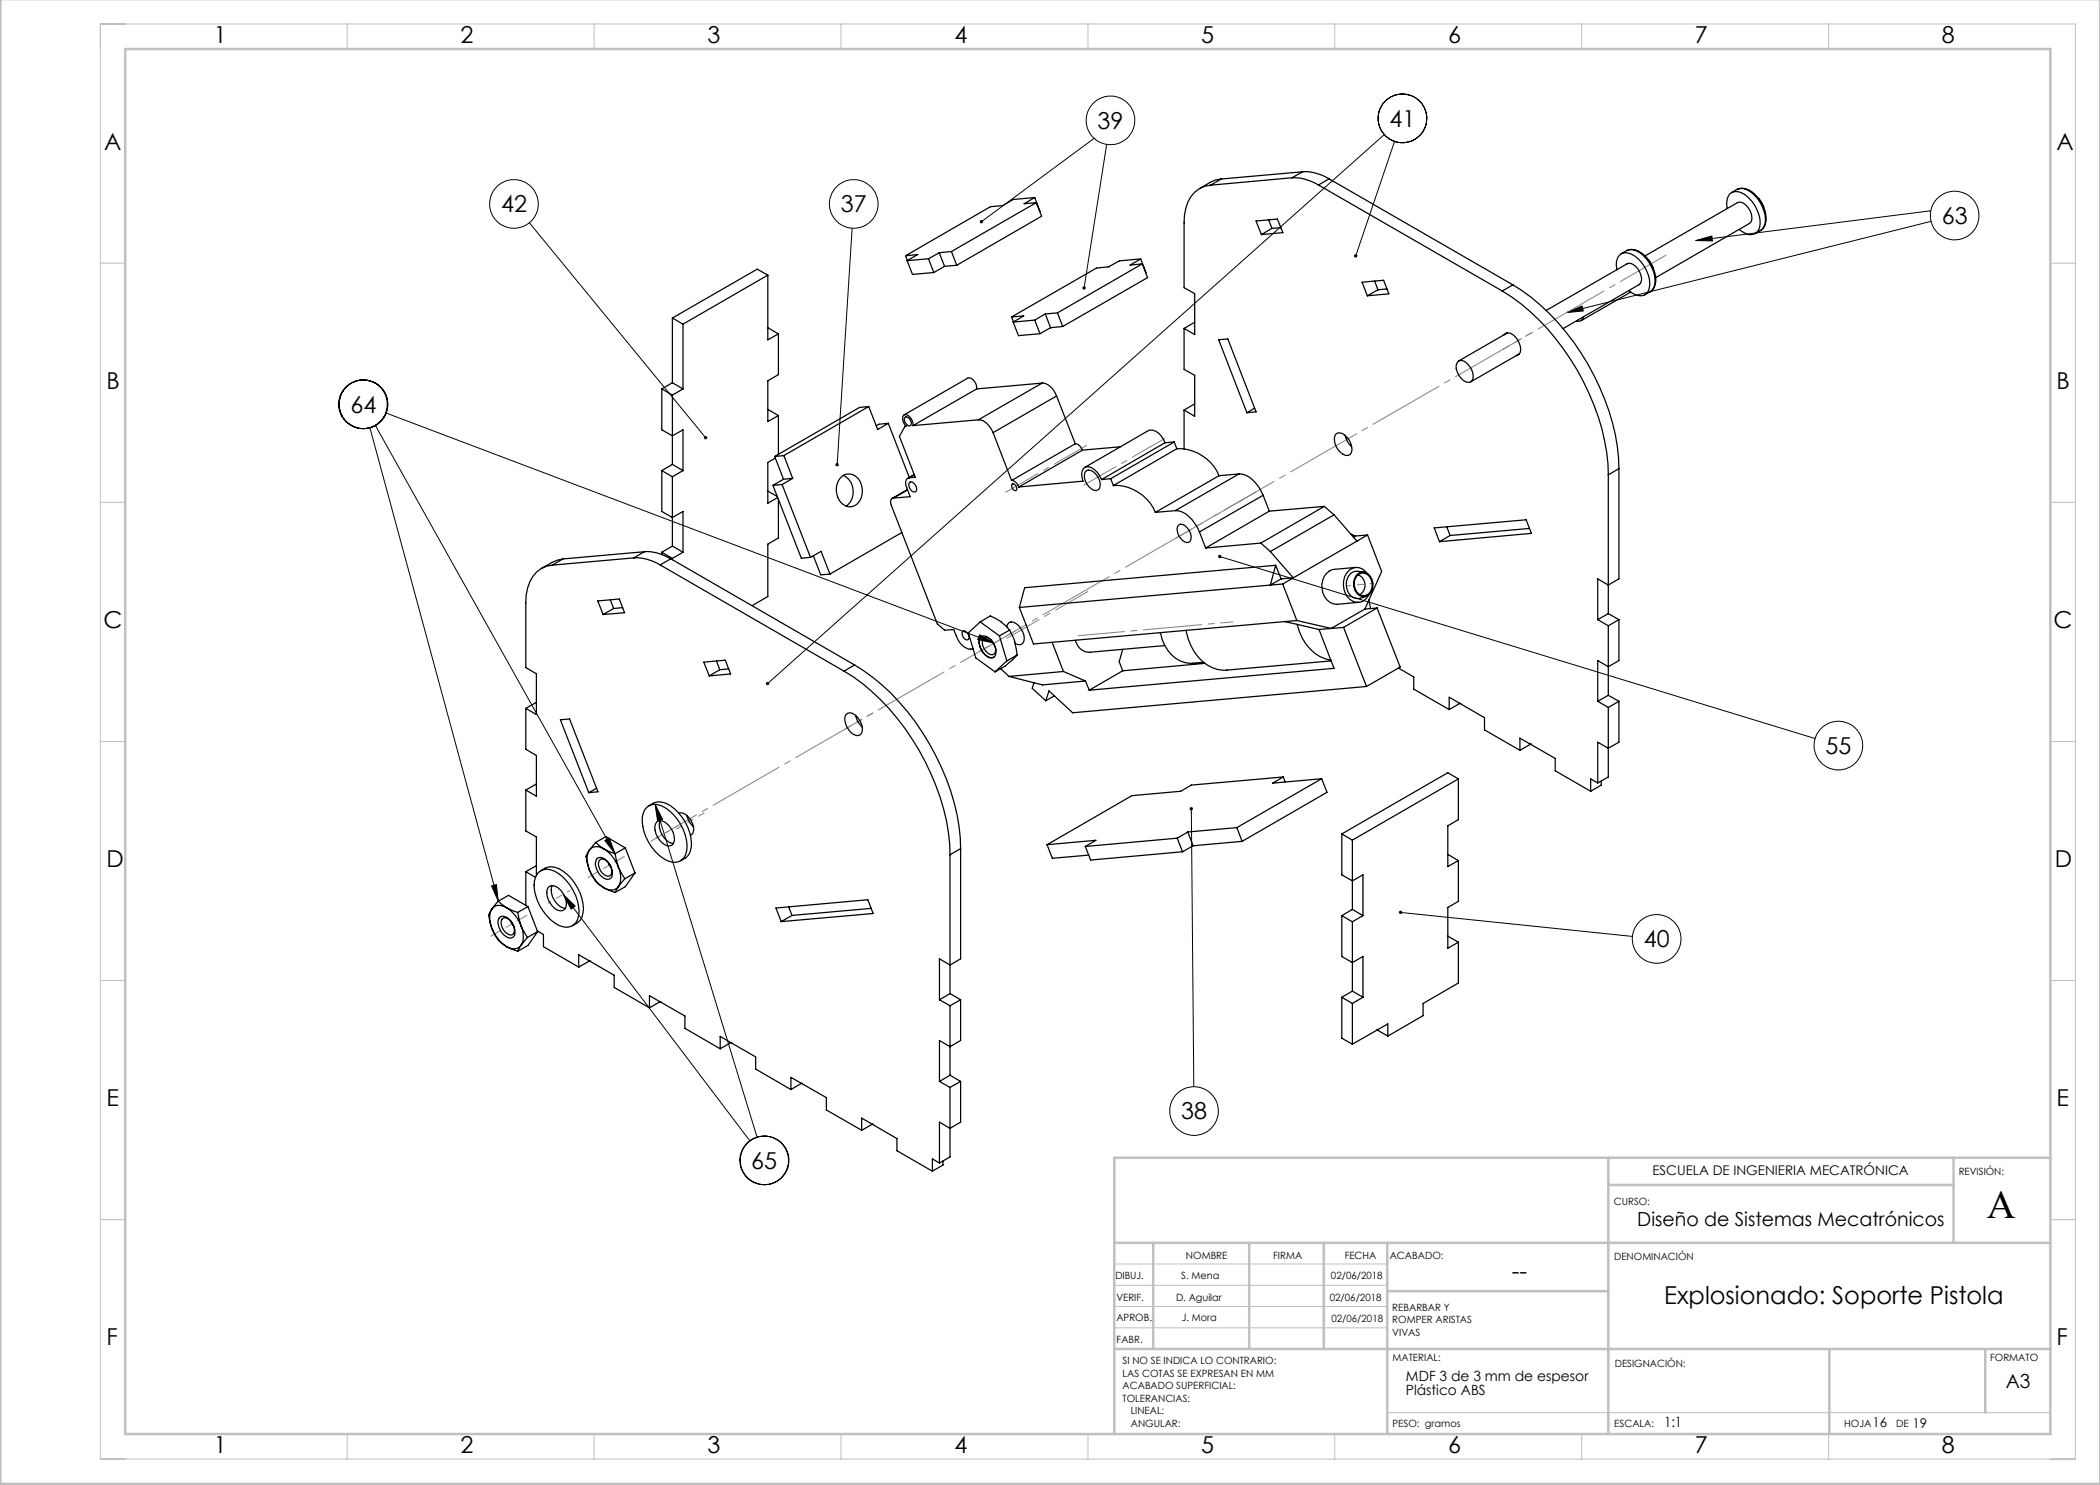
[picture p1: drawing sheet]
<svg xmlns="http://www.w3.org/2000/svg" width="420mm" height="297mm" viewBox="0 0 420 297" stroke-linecap="round" stroke-linejoin="round" font-family="sans-serif">
<!-- layer: Capa 1 -->
<g fill="none" stroke="#000" stroke-width=".2">
<path d="M218.8 27.7l-22.5 16.6M218.8 27.7h.1M221.3 28.9l-4.5 28.7M276.9 26.9l-123.4 109.8M278.9 28.3l-7.8 22.9M105.9 44.6l35.2 42.9M170.4 45.6l-3 47.4M339.2 48.1l3.2-.9 .1 1zM385.9 42.2l-46.7 5.9M385.9 42.2h.1M386.2 44.3l-72.9 18.2M313.3 62.5l3.1-1.3 .3 1z"/>
<path d="M74 85.5l25.7 94.7M75.1 85.1l47.9 85.6M77.2 82.6l121.6 46M243.9 111.3l119.1 36.4M195.9 127l2.9 1.6-3.3-.7zM98.3 177.2l1-.3 .4 3.3zM112.6 178.9l37.4 49.3M112.6 178.9l2.4 2.3-.8 .6zM121 168.1l.8-.5 1.2 3.1zM131 160.9l20.4 66.5M131 160.9l1.5 3-1 .3zM238.3 161.7l.5 55.6"/>
<path d="M280.1 182.5l46.4 4.8"/>
<circle cx="222.1" cy="24.1" r="4.9"/>
<circle cx="280.5" cy="23.7" r="4.9"/>
<circle cx="102.8" cy="40.8" r="4.9"/>
<circle cx="170.7" cy="40.8" r="4.9"/>
<circle cx="390.9" cy="43.1" r="4.9"/>
<circle cx="72.6" cy="80.9" r="4.9"/>
<circle cx="72.7" cy="80.9" r="4.9"/>
<circle cx="367.7" cy="149.1" r="4.9"/>
<circle cx="331.3" cy="187.8" r="4.9"/>
<circle cx="152.8" cy="232.1" r="4.9"/>
<circle cx="152.9" cy="232.1" r="4.9"/>
<circle cx="238.8" cy="222.2" r="4.9"/>
</g>
<path d="M300.7 69.8l5.5-3.2M169 145.8l5.6-3.2M135.3 165.8l5.5-3.2" fill="none" stroke="#808080" stroke-width=".2" stroke-dasharray="15.2 1.3 1.3 1.3" stroke-dashoffset="13.9"/>
<path d="M274.7 116.7l-5.2 .4" fill="none" stroke="#808080" stroke-width=".2" stroke-dasharray="15.2 1.3 1.3 1.3" stroke-dashoffset="14.5"/>
<path d="M215.7 127.1l22.2-1.9" fill="none" stroke="#808080" stroke-width=".2" stroke-dasharray="15.2 1.3 1.3 1.3" stroke-dashoffset="6"/>
<path d="M237.9 125.2l8.7-.8" fill="none" stroke="#808080" stroke-width=".2" stroke-dasharray="15.2 1.3 1.3 1.3" stroke-dashoffset="12.8"/>
<path d="M201.1 98.4l16.2-9.3M216.7 97l16.2-9.3M235.1 107.7l16.2-9.4M201.4 127.7l16.2-9.4" fill="none" stroke="#808080" stroke-width=".2" stroke-dasharray="15.2 1.3 1.3 1.3" stroke-dashoffset="7.8"/>
<path d="M130.2 168.2l203-117.2" fill="none" stroke="#808080" stroke-width=".2" stroke-dasharray="15.2 1.3 1.3 1.3" stroke-dashoffset="4.7"/>
<path d="M195.8 130.4l7.2-4.2M124.9 171.3l-7.3 4.2M105.4 183.1l-7.2 4.1" fill="none" stroke="#808080" stroke-width=".2" stroke-dasharray="15.2 1.3 1.3 1.3" stroke-dashoffset="13"/>
<path d="M131.2 167.6l4.4-2.5M109.6 180.6l4.3-2.5" fill="none" stroke="#808080" stroke-width=".2" stroke-dasharray="15.2 1.3 1.3 1.3" stroke-dashoffset="14.6"/>
<g fill="none" stroke="#c0c0c0" stroke-width=".2">
<path d="M20.1 4.8h395v287h-395zM69.4 4.8v5M118.8 4.8v5M168.2 4.8v5M217.6 4.8v5M266.9 4.8v5M316.3 4.8v5M365.7 4.8v5M20.1 52.6h4.9M410.1 52.6h5M20.1 100.5h4.9M410.1 100.5h5"/>
<path d="M20.1 148.3h4.9M410.1 148.3h5M20.1 196.1h4.9M410.1 196.1h5M20.1 243.9h4.9M222.8 257.1h54.7M222.8 252.8h54.7M410.1 243.9h5M222.8 261.3h54.7M222.8 265.6h54.7M69.4 286.8v5M118.8 286.8v5"/>
<path d="M168.2 286.8v5M217.6 286.8v5M266.9 286.8v5M277.5 282.5h132.6M316.3 286.8v5M365.7 286.8v5"/>
</g>
<g fill="none" stroke="#c0c0c0" stroke-width=".5">
<path d="M.1 -.1v296.9h419.9M25 9.8h385.1v277h-385.1zM321.6 237h69.1M321.7 231.6v55.2M390.7 231.6v17M410.1 231.6h-187.3v55.2M222.8 248.6h187.3M230.6 248.6v21.2M249.8 248.6v21.2M264.8 248.6v21.2M277.5 248.6v38.2M277.6 258.2h44.1"/>
<path d="M222.8 269.8h187.3M365.9 269.8v17M397.1 269.8v12.7"/>
</g>
<path d="M167.2 92.7l-.1 .1a.34 .34 0 0 0 .3 .5v-.3v.3a.34 .34 0 0 0 .3-.5 .34 .34 0 0 0-.5-.1zM238 161.5a.33 .33 0 0 0 0 .5 .33 .33 0 0 0 .5-.1 .33 .33 0 0 0-.2-.5v.3v-.3zM216.5 57.4a.33 .33 0 0 0 .2 .5l.1-.3-.1 .3a.34 .34 0 0 0 .4-.4 .34 .34 0 0 0-.6-.1zM196 44.1v.5l.3-.3-.3 .3a.35 .35 0 0 0 .5 0 .35 .35 0 0 0 0-.5 .35 .35 0 0 0-.5 0zM279.9 182.2l-.1 .3h.3h-.3a.34 .34 0 0 0 .4 .3 .34 .34 0 0 0 .2-.5 .34 .34 0 0 0-.5-.1zM140.9 87.2v.1a.34 .34 0 0 0 0 .5 .34 .34 0 0 0 .4 0l-.2-.3 .2 .3a.34 .34 0 0 0 .1-.5 .34 .34 0 0 0-.5-.1zM270.9 50.9a.33 .33 0 0 0 .1 .6l.1-.3-.1 .3a.34 .34 0 0 0 .5-.4 .34 .34 0 0 0-.6-.2zM153.2 136.6l.1 .3 .2-.2-.2 .2a.34 .34 0 0 0 .5 0 .34 .34 0 0 0-.1-.5 .34 .34 0 0 0-.5 .2zM313.3 62.5l3.1-1.3 .3 1zM339.2 48.1l3.2-.9 .1 1zM195.9 127l2.9 1.6-3.3-.7zM121 168.1l.8-.5 1.2 3.1zM112.6 178.9l2.4 2.3-.8 .6zM98.3 177.2l1-.3 .4 3.3zM243.7 111.1l-.1 .1 .3 .1-.3-.1a.34 .34 0 0 0 .3 .5 .34 .34 0 0 0 .4-.5 .34 .34 0 0 0-.6-.1zM131 160.9l1.5 3-1 .3z" fill="#000"/>
<g fill="none" stroke="#000" stroke-width=".25">
<path d="M206.9 39.5l-2.1 1.2 2.5-.2M206.9 39.5l-4.3 .4-2.1 1.2-2.4 .2-17 9.8M206.9 39.5l1 2.8M242.1 37a5.6 5.6 0 0 0-4.9 4.6l-.3 1.4-.1 1.6v12.9l2.1 1.2v8.2l-2.1-1.2M244.2 35.8l-1.1 .2-3.2 1.7M244.2 35.8l-2.1 1.2M258.4 35.6a9.6 9.6 0 0 1 5.3 1.4M258.4 35.6l-16.3 1.4M260.5 34.4a9.2 9.2 0 0 1 5.3 1.4M260.5 34.4l-2.1 1.2M260.5 34.4l-16.3 1.4M263.7 37l36.8 21.2"/>
<path d="M265.8 35.8l-2.1 1.2M265.8 35.8l36.8 21.2M347.5 37.8a2.51 2.51 0 0 1 2.6 .5 7.1 7.1 0 0 1 2.9 6.4 2.53 2.53 0 0 1-2 2M347.5 37.8l-1.2 .7M349.1 37.7a2.21 2.21 0 0 0-1.6 .1M349.2 37.8a6.4 6.4 0 0 1 3.9 6.9M351.8 39.7l.9 1.7M153.6 55l-17 9.8M153.6 55v13l2.1-1.2M153.6 55l-2.2-1.2-16.9 9.8M181.1 51.1l2.5-.2-2.2 1.2M181.1 51.1l.4 1"/>
<path d="M181.4 52.1l1.1 2.8 4.3-.4M185.7 51.7l-4.3 .4M185.7 51.7l1.1 2.8M187.9 50.5l-2.2 1.2M187.9 50.5l1 2.8M188.9 53.3l-2.1 1.2M190.3 50.3l-2.4 .2M190.3 50.3l1 2.8M191.3 53.1l-2.4 .2M207.3 40.5l-17 9.8M207.3 40.5l1 2.7-17 9.9M228.1 51.8l-4.2 .4-2.2 1.2-2.4 .2-17 9.8"/>
<path d="M228.1 51.8l-2.1 1.2 2.5-.2M228.1 51.8l1.1 2.7M228.5 52.8l-17 9.8M228.5 52.8l1 2.7-17 9.8M251.2 44.2l4.3-.4 1.1 2.7-4.3 .4zM253.7 44l.7 1.7M254.4 45.7l-2.1 1.2M256.2 45.5l-1.8 .2M272.4 56.4l4.3-.3 1.1 2.7-4.3 .4zM274.9 56.2l.7 1.8M275.6 58l-2.1 1.2M277.4 57.8l-1.8 .2"/>
<path d="M300.5 58.2a45.1 45.1 0 0 1 17.3 20.5 40.3 40.3 0 0 1 3.9 16.3M302.6 57a45.1 45.1 0 0 1 17.3 20.5 40.7 40.7 0 0 1 3.9 16.2M302.6 57l-2.1 1.2M323.4 53.9a2.94 2.94 0 0 1 .9-3.2 3.7 3.7 0 0 1 4 1.7 6.2 6.2 0 0 1 1.4 5.8 1.8 1.8 0 0 1-2.7 .7l-1.2-.8M324.2 50.8a2.71 2.71 0 0 1 3.8-.3 7.2 7.2 0 0 1 2.9 6.4 2.53 2.53 0 0 1-1.9 2M326.1 58.4l-9.9 5.7M327.1 50a2.21 2.21 0 0 0-1.7 .1M327.2 50a6.6 6.6 0 0 1 3.8 6.9M329 51.2l18.5-10.7a1.75 1.75 0 0 1 2.1 1.1 2.31 2.31 0 0 1 .3 3.1l-18.7 10.8M329.7 52l1 1.6M331 57a1.91 1.91 0 0 1-1.1 1.4M345.4 41.7a2.95 2.95 0 0 1 1-3.3 3.6 3.6 0 0 1 3.9 1.8 6.3 6.3 0 0 1 1.5 5.7 1.83 1.83 0 0 1-2.7 .8l-1.3-.8"/>
<path d="M353.1 44.8a2.2 2.2 0 0 1-1.1 1.3M132.4 77.8v8.2l2.1 1.2 2.1-1.2v8.1M132.4 77.8l2.1 1.2M134.5 63.6v12.9M134.5 79v13.9M134.5 63.6l2.1 1.2M134.5 76.5l2.1 1.3M134.5 76.5l-2.1 1.3M136.6 64.8v13M136.6 77.8l-2.1 1.2M153.6 65.5l2.1 1.3M155.7 66.8v8.1l-2.1 1.3v8.1l2.1-1.2"/>
<path d="M195.3 77.8a2.08 2.08 0 0 0-1.5-2.2l-13 7.4M195.3 77.8l-12.7 7.3M202.3 63.4l2.5-.2-2.2 1.2M202.3 63.4l.4 1M202.6 64.4l1.1 2.7 4.3-.4M206.9 64l-4.3 .4M206.9 64l1.1 2.7M208.4 76.6a3.5 3.5 0 0 1 2.9 2.6M208.4 76.6l-12.7 7.4M208.4 76.6l-13.1 1.2M209.1 62.8l-2.2 1.2M209.1 62.8l1 2.7"/>
<path d="M210.1 65.5l-2.1 1.2M211.3 79.2l-12.7 7.3M211.3 79.2l3.8 9.6M211.5 62.6l-2.4 .2M211.5 62.6l1 2.7M212.5 65.3l-2.4 .2M236.8 65.7v8.2l2.1 1.2v8.2l-2.1-1.3M238.9 64.4l-2.1 1.3M243.7 67.9l1.9-.1 5.6 14.6-1.8 .1zM291.6 72.3a1.38 1.38 0 0 1 1.8 .4 3 3 0 0 1 1 3.4 1.18 1.18 0 0 1-1.7 0 3.4 3.4 0 0 1-1.3-3.4zM300.8 67a1.12 1.12 0 0 1 1.8 0 3.7 3.7 0 0 1 1.4 3.6l-.3 .3-.5 .2M301.5 66.6l-9.8 5.6"/>
<path d="M303.9 70.8l-9.8 5.6M309.2 62.1l16.2-9.3a2.19 2.19 0 0 1 2.5 1.6 1.99 1.99 0 0 1-.1 2.5l-15.2 8.8M316.7 63.4a.98 .98 0 0 1-1.4 .8M132.4 94.1v8.2l2.1 1.2 2.1-1.2v8.2M132.4 94.1l2.1 1.3M134.5 95.4v13.8M134.5 92.9l2.1 1.2M134.5 92.9l-2.1 1.2M136.6 94.1l-2.1 1.3M153.6 81.9l2.1 1.2M153.6 98.2l1.9 1.1M154.6 97.1l5.7 14.6 1.8-.2"/>
<path d="M154.9 91.3l1.8 4.5M155.1 91.6l-1.5 .9v8.1l1.9-1.1M155.7 99.9v7.7l-2.1 1.2v10.5l-3.2 1.8M155.7 83.1v7.8M156.4 96.9l5.7 14.6M156.4 96.9l-1.8 .2M156.7 95.8l-2.1 1.3M156.8 91.1l1.7 4.6M156.8 91.1l-1.9 .2M158.5 95.7l-2.1 1.2M158.5 95.7l-1.8 .1M168 95.6a2.35 2.35 0 0 1 4 .7 3.7 3.7 0 0 1-1.1 4.9 2.7 2.7 0 0 1-3.6-2.6 3.7 3.7 0 0 1 .7-3z"/>
<path d="M168.7 95.1a3.7 3.7 0 0 1 .5 6.1M173.7 81.3l-16.9 9.8M173.7 81.3l1.8 4.6 2.2-1.2M173.7 81.3l-1.8 .2-17 9.8M177.7 84.7l4.2 10.8M177.7 84.7l-1.9 .1-.6 .4M178.6 99.6a.93 .93 0 0 0-.3 1.5l9.2 23.7 1.4 1.2 1.8-.1 .6 1.3a3.5 3.5 0 0 0 2.9 2.6h.4M181 83.5a1.11 1.11 0 0 1 1.2 1.4l-.1 .2a1.09 1.09 0 0 1-1.2-1.1zM181 85.3l-1.1 2 3.2 8.2-1.3 .1M181.2 85.2l-.2 .1M181.5 97.9l-3.1 1.8M181.5 98l-2.9 1.6"/>
<path d="M181.8 95.6a1.29 1.29 0 0 0-.5 1.9l.7 1.8-3.4 .3M181.9 96.5a1.24 1.24 0 0 1 1.4 1.6l-.1 .2a1.21 1.21 0 0 1-1.4-1.6zM182.6 85.1a2.08 2.08 0 0 0-1.6-2.2 .94 .94 0 0 0-.4 1.4l.6 1h-.2M182.8 94.9l-1.3 .8M182.9 95l-1.1 .6M195.7 84a3.6 3.6 0 0 1 2.9 2.5M195.7 84l-13.1 1.1M198.6 86.5l3.7 9.6M202.3 96.1a1.8 1.8 0 0 1 1.5 1.3M202.4 96.8a.78 .78 0 0 1 .8 .4 .78 .78 0 0 1-.1 .9l-.6-.3a.77 .77 0 0 1-.1-1zM215.1 88.8a1.96 1.96 0 0 1 1.4 1.2M215.1 88.8l-12.8 7.3"/>
<path d="M216.5 90l-12.7 7.4M217.3 94.2a1.54 1.54 0 0 1 1.8 .6 2.42 2.42 0 0 1 .5 3.2 1.42 1.42 0 0 1-1.8-.6 2.41 2.41 0 0 1-.5-3.2zM220.3 95.9a3.4 3.4 0 0 0-3.2-2.5 1.75 1.75 0 0 0-.7 2.1l.2 .7-12.8 1.2M222.1 95.7l-1.8 .2M222.1 95.7l.6 1.4M222.7 97.1a8.8 8.8 0 0 1 8.4 5.4M224.1 89.4l-7.6 .6M233 88.5a3.2 3.2 0 0 0-3.1-2.5l-12.9 7.5M233 88.5l-12.7 7.4M234.8 88.4l-12.7 7.3M234.8 88.4l.6 1.3M234.8 88.4l-1.8 .1"/>
<path d="M235.4 89.7a8.9 8.9 0 0 1 8.4 5.4M235.4 89.7l-12.7 7.4M236.8 82v7.8M238.9 80.8l-2.1 1.2M243.8 95.1l-12.7 7.4M247.8 94.8a4.8 4.8 0 0 1 3.9 2.5l.9 1.8M247.8 94.8l-12.7 7.3M247.8 94.8l-4 .3M250.9 81.6l-1.5 .9M252.6 99.1l-12.7 7.3M252.6 99.1l1.3 3.1M267.1 86.9a1.27 1.27 0 0 1 1.8 .1 3.5 3.5 0 0 1 1.4 3.5 1.03 1.03 0 0 1-1.7 .4 3.4 3.4 0 0 1-1.5-4z"/>
<path d="M269 87.1a4.3 4.3 0 0 0 1.3 2.3M321.7 95v27.7M323.8 93.7v22.1l-2.1 1.2-2.2-1.2v8.1M323.8 93.7l-2.1 1.3M110.5 113a5.6 5.6 0 0 0-5 4.6l-.3 1.4v1.6v12.9l2.1 1.3v8.1l-2.1-1.2M112.6 111.8l-1.2 .2-1 .5-2.1 1.2M112.6 111.8l-2.1 1.2M122.1 120l.6 1.7M126.8 111.6a9.2 9.2 0 0 1 5.2 1.4M126.8 111.6l-16.3 1.4M128.9 110.3a9.2 9.2 0 0 1 5.3 1.5M128.9 110.3l-2.1 1.3"/>
<path d="M128.9 110.3l-16.3 1.5M132 113l36.8 21.2M132.4 110.5v.4M132.4 110.5l2.1 1.2M134.2 111.8l-2.2 1.2M134.2 111.8l36.7 21.2M134.5 111.7v.2M134.5 109.2l2.1 1.3M134.5 109.2l-2.1 1.3M136.6 110.5l-2.1 1.2M162.1 111.5l2.1-1.2 1.8 4.5M162.7 111.2l1.4 3.8 1.9-.2"/>
<path d="M180.4 106.5l-14.4 8.3M235.1 102.1a4.8 4.8 0 0 1 3.9 2.6l.9 1.7M235.1 102.1l-4 .4M235.8 105a1.34 1.34 0 0 1 1.7 .6 1.98 1.98 0 0 1 .2 2.9 2.49 2.49 0 0 1-2.3-2.7zM239.9 106.4l1.2 3.2M252.2 108.6l-11.1 1M252.2 108.6l1.9 1.7M253.9 102.2l-12.8 7.4M254.1 110.3l4.6 5.3M254.1 117l-50.2 4.5M255.1 113.1l1.1 2.7M255.1 113.1l-50.2 4.4-1 4"/>
<path d="M255.1 113.1l-1 3.9M256.2 115.8l-2.1 1.2M256.5 116.8l2.9 7.3M256.5 116.8l-2.4 .2M258.7 115.6l-2.5 .2M258.7 115.6l-2.2 1.2M264.9 101.3l-12.7 7.3M264.9 101.3l1.9 1.7M264.9 101.3l-11 .9M266.8 103l-12.7 7.3M266.8 103l4.6 5.2M270.1 106.8l.9 .4"/>
<path d="M271 107.2l-.3 .2M271.1 113.5l-4.3 .4a3.4 3.4 0 0 0-2.2 4.7 2.91 2.91 0 0 0 2.8 2.3l4.3-.4M271.4 115.2a1.65 1.65 0 0 1 1.7-.5 1.65 1.65 0 0 1 1.1 1.3 2.25 2.25 0 0 1-1.3 3.1 2.29 2.29 0 0 1-1.9-3.4zM271.4 108.2l-12.7 7.4M271.5 114.8a1.88 1.88 0 0 1 3 1.2 2.43 2.43 0 0 1-1.5 3.3 2.4 2.4 0 0 1-2.2-3.4zM271.6 115a2.16 2.16 0 0 1 1.4 1.8 2.16 2.16 0 0 1-1.1 2.1M272.8 114.4a2.39 2.39 0 0 0-3.2 1.1 3.1 3.1 0 0 0 1.6 4.2h.9l1.1-.4M273.4 114.6a2.45 2.45 0 0 0-2.4-1.1 2.45 2.45 0 0 0-2 1.7 3.8 3.8 0 0 0 2.3 5.3 2.48 2.48 0 0 0 2.5-1.5M273.5 107l-2.1 1.2M273.5 107l2.8 7.3-3.3 7.5M273.5 107l-2.5 .2M286.8 105.6l18.4-1.6 1.1 2.7-18.4 1.6z"/>
<path d="M289.3 105.4l.7 1.7M290 107.1l-2.1 1.2M305.9 105.7l-15.9 1.4M119.6 120.2l4.3-.4 1 2.8-4.3 .3zM122.7 121.7l-2.1 1.2M124.5 121.5l-1.8 .2M140.8 132.4l4.3-.4 1 2.8-4.2 .4zM143.3 132.2l.7 1.7M144 133.9l-2.1 1.3M145.7 133.8l-1.7 .1M168.8 134.2a44.7 44.7 0 0 1 17.4 20.5 40.7 40.7 0 0 1 3.8 16.3M170.9 133a46 46 0 0 1 18.4 22.9 38.6 38.6 0 0 1 2.8 13.8"/>
<path d="M170.9 133l-2.1 1.2M192.5 126.3a1.15 1.15 0 0 1 1.2 1.6 1.15 1.15 0 0 1-1.2-1.6zM196 129.2a2.87 2.87 0 0 0 2.5 2.3l.3-.1M196 127.6a1.1 1.1 0 0 1 1.7 0 3.5 3.5 0 0 1 1.4 3.4 .99 .99 0 0 1-1.5 .4 3.7 3.7 0 0 1-1.8-3.4zM196 124.4l2-1.2a8.8 8.8 0 0 1 3.9 2.8M196 124.4l-2.3 2.2 1.5 5 3.8 2.8M196 124.4l3.9 2.8M196.3 127.3a1.6 1.6 0 0 0-.3 1.9M198.3 128.1a1.03 1.03 0 0 0-1.8-.1 2.59 2.59 0 0 0 2 2.9 1.14 1.14 0 0 0 .5-1.6M198.4 128.2l.6 1M199.9 127.2l1.5 5M200.1 133.7l1.7 1.6"/>
<path d="M201.3 125.4a1.07 1.07 0 0 1 .7-1 1.07 1.07 0 0 1 1.2 .3 3.7 3.7 0 0 1 1.6 3.5 1.05 1.05 0 0 1-1.8 .5M201.4 132.2l-2.4 2.2M201.8 135.3l6.7 1.7 8.6-.8M201.9 126a10.8 10.8 0 0 1 1.5 5M201.9 126l-2 1.2M203.4 131l-2.4 2.2-2 1.2M203.4 131l-2 1.2M203.9 121.5l2.8 7.3 50.2-4.5M206.8 136.6l-.4 1.1 2.8 2.5M210.4 128.5l2.3 5.8M210.9 139.2l-1.7 1M212.7 134.3l-10.9 1"/>
<path d="M212.7 134.3l4.4 1.9M215.1 128.1a2.99 2.99 0 0 0 2.8 2.4l15-1.4M217.1 136.2l.7 1.8M224.5 134.2l-6.7 3.8M224.5 129.9l-.7 2.4 .7 1.9M232.1 126.5a7.4 7.4 0 0 0 5 6l1 .2 2.6-.2M237.2 126.1a9.7 9.7 0 0 0 5.3 7.5l1.1 .3 1.8 .1 20.8-1.8M241 132.7l-16.5 1.5M256.9 124.3l2.5 .6M259.4 124.1l-2.5 .2M259.4 124.9a8.8 8.8 0 0 0 6.8 7.1M259.4 124.9l4.4 1"/>
<path d="M263.8 125.9l2.4 6.1M266.2 132l.6 1.7-49 4.3M268.7 125.5l-4.9 .4M268.7 125.5l4.6 11.8M273 121.8l-6.8 3.9-6.8-1.6M273.3 137.3l-58.8 5.3-4.7-4.4-.6 2M273.8 120l.3 1.7M275.4 121.6l-6.7 3.9M275.4 121.6l-2.4 .2M275.4 121.6l4.6 11.8-6.7 3.9M279.7 133.6l3.1 1.8v2.4l7 4.1M319.5 123.9l2.2 1.3"/>
<path d="M321.7 125.2v13.9M321.7 122.7l-2.2 1.2M321.7 122.7l2.1 1.2M321.7 139.1l-2.2 1.2M321.7 139.1l2.1 1.2M323.8 123.9v8.2l-2.1 1.2-2.2-1.2v8.2M323.8 123.9l-2.1 1.3M105.2 141.7v8.2l2.1 1.2v8.1l-2.1-1.2M105.2 158v8.2l2.1 1.2v7.6M107.3 140.5l-2.1 1.2M107.3 156.8l-2.1 1.2M112.1 144l1.8-.2 5.7 14.6-1.8 .1z"/>
<path d="M119.3 157.7l-1.5 .8M169.2 142.9a1.19 1.19 0 0 1 1.8 .1 3.5 3.5 0 0 1 1.4 3.5 1.07 1.07 0 0 1-1.7 .4 3.8 3.8 0 0 1-1.7-3.5zM171.1 143.1a3.7 3.7 0 0 0 1.3 2.3M256.6 155.4l-2.1 1.2 9.8-.9M256.6 155.4l-18.3 1.6-2.2 1.3-9.7 .8-17 9.8M256.6 155.4l.4 1M264.3 155.7l-16.9 9.8M264.3 155.7l1.1 2.8-17 9.8M289.8 141.9v-2.5l7.1 4.1v2.5l7.1 4.1M291.7 155.8l-21.2 12.2M291.7 155.8v8.1l-2.1 1.3v8.1l2.1-1.2M291.7 155.8l-2.1-1.3-21.2 12.3"/>
<path d="M292 140.7h.1M292 140.7l-2.2 1.2M304 150.1v-2.5l7 4.1v2.5l7.1 4.1M306.1 148.8h.1M306.1 148.8l-2.1 1.3M319.5 140.3l2.2 1.2M319.5 156.6l-1.4-.8v2.5M320.3 156.2v.8l-2.2 1.3M321.7 141.5v13.9l-2.2 1.2M323.8 140.3v8.1l-2.1 1.2-2.2-1.2v8.2M323.8 140.3l-2.1 1.2M105.2 174.3v6.8"/>
<path d="M105.2 174.3l1.9 1.2M107.3 173.1l-2.1 1.2M107.5 174.7a2.95 2.95 0 0 1 4.2 0 9.7 9.7 0 0 1 4 8.5 2.55 2.55 0 0 1-4 1.9 9.6 9.6 0 0 1-4.8-9zM108.1 174.2a3.4 3.4 0 0 1 4.5 0 9.6 9.6 0 0 1 4 8.4 2.9 2.9 0 0 1-2.1 2.5M109.6 177.5a1.4 1.4 0 0 1 2 0 4.2 4.2 0 0 1 1.6 3.9 1.24 1.24 0 0 1-1 .8 1.24 1.24 0 0 1-1.2-.5 3.7 3.7 0 0 1-1.4-4.2zM110.4 177.1a3.7 3.7 0 0 0 2.7 4.6M117.9 174a7.3 7.3 0 0 0 2.9 3.5M117.9 170a4.3 4.3 0 0 0 0 4M117.9 170l-.7 1.3 .7 2.7M117.9 174a5.7 5.7 0 0 0 2.9 3.5M119.1 168.5l1.7 1.3M119.1 168.5l-1.2 1.5"/>
<path d="M119.1 168.5l2.1-1.2 3.9 2.3M119.3 171.8a1.18 1.18 0 0 1 1.7 .1 3.4 3.4 0 0 1 1.4 3.4 1.02 1.02 0 0 1-1.6 .3 3.6 3.6 0 0 1-1.7-3.3zM119.9 172.1a1.04 1.04 0 0 1 1.6 .2 2.53 2.53 0 0 1 .7 2.7 1.04 1.04 0 0 1-1.6-.3 2.53 2.53 0 0 1-.7-2.6zM120.8 169.8l2.2 .9M120.8 169.8a7.4 7.4 0 0 1 2.9 3.6M120.8 169.8a2.08 2.08 0 0 0-2.9 .2M120.8 177.5l2.2 1M121.6 172.5l.6 1zM123 170.7l.7 2.7M123.7 173.4l1.3 2.4M123.7 173.4a4.3 4.3 0 0 1 0 3.9M123.7 177.3a2.05 2.05 0 0 1-2.9 .2"/>
<path d="M123.7 177.3l-.7 1.2M125 175.8l-1.3 1.5M125.1 169.6l1.9 5M125.1 169.6l-2.1 1.1M127 174.6l-2 1.2M127 174.6l-1.9 2.7-2.1 1.2M129.5 161.3a3 3 0 0 1 3.7 .3 9.7 9.7 0 0 1 4.2 8.4 2.59 2.59 0 0 1-3.9 2.2 9.6 9.6 0 0 1-5-8.9l.5-1.4zM129.8 161.2a3.3 3.3 0 0 1 4.3-.1 9.8 9.8 0 0 1 4.2 8.4 2.99 2.99 0 0 1-2.2 2.7M131.3 164.4a1.51 1.51 0 0 1 2 .3 3.8 3.8 0 0 1 1.5 3.8 1.11 1.11 0 0 1-1.7 .5 4 4 0 0 1-2-4.2zM132 164.1a3.8 3.8 0 0 0 2.7 4.6M135.8 162.6a2.66 2.66 0 0 1 2.7 2.1 1.76 1.76 0 0 1-.4 2.4M137.4 163.1a4.4 4.4 0 0 0 1.3 2.3"/>
<path d="M190 171v27.7M192.1 169.7v22.1l-2.1 1.2-2.1-1.2v8.2M192.1 169.7l-2.1 1.3M209.4 168.9l9.8-.8-2.1 1.2M209.4 168.9l1.1 2.8 7.2-.7M217.1 169.3l1 2.7 18.4-1.6M235.4 167.6l-18.3 1.7M235.4 167.6l1.1 2.8M237.6 166.4l-2.2 1.2M237.6 166.4l1 2.8M238.6 169.2l-2.1 1.2M247.4 165.5l-9.8 .9"/>
<path d="M247.4 165.5l1 2.8M248.4 168.3l-9.8 .9M268.4 166.8l2.1 1.2M268.4 166.8v8.2l2.1 1.2 2.1-1.2v8.1M270.5 168v13.9M289.6 170.9l2.1 1.2M291.7 172.1v8.2l-2.1 1.2v8.1l2.1-1.1M98.4 185.7a7.6 7.6 0 0 0 2.9 3.6M98.4 181.8a4.3 4.3 0 0 0 0 3.9M98.4 181.8l-.7 1.2 .7 2.7M98.4 185.7a5.9 5.9 0 0 0 2.9 3.6M99.7 180.2l1.6 1.3"/>
<path d="M99.7 180.2l-1.3 1.6M99.7 180.2l2-1.1 3.9 2.2M99.8 183.6a1.18 1.18 0 0 1 1.8 0 3.6 3.6 0 0 1 1.3 3.5 1.02 1.02 0 0 1-1.6 .3 3.7 3.7 0 0 1-1.7-3.4zM100.4 183.8a1.04 1.04 0 0 1 1.6 .3 2.53 2.53 0 0 1 .7 2.6 1.04 1.04 0 0 1-1.6-.2 2.53 2.53 0 0 1-.7-2.7zM101.3 181.5l2.2 1M101.3 181.5a7.4 7.4 0 0 1 2.9 3.7M101.3 181.5a2.08 2.08 0 0 0-2.9 .3M101.3 189.3l2.2 .9M102.2 184.3l.6 1M102.2 184.3l.5 .9M103.5 182.5l.7 2.7M104.2 185.2l1.3 2.3"/>
<path d="M104.2 185.2a4.3 4.3 0 0 1 0 3.9M104.2 189.1a2.09 2.09 0 0 1-2.9 .2M104.2 189.1l-.7 1.1M105.5 187.5l-1.3 1.6M105.6 181.3l1.9 5M105.6 181.3l-2.1 1.2M107.5 186.2l1.2 .7v2.4l7 4.1M107.5 186.3l-2 1.2M107.5 186.3l-1.9 2.8-2.1 1.1M115.7 193.4v-2.4l7.1 4v2.5l7.1 4.1M117.9 192.2h.1M117.9 192.2l-2.2 1.2"/>
<path d="M155.2 181.6l18.4-1.7 1 2.8-18.4 1.6zM157.7 181.4l.7 1.7M158.4 183.1l-2.2 1.2M174.2 181.7l-15.8 1.4M187.9 200l2.1 1.2M190 198.7l-2.1 1.3M190 198.7l2.1 1.3M192.1 200v8.1l-2.1 1.2-2.1-1.2v8.2M192.1 200l-2.1 1.2M268.4 183.1v8.2l2.1 1.2 2.1-1.2v8.2M268.4 199.5v8.1l2.1 1.2M268.4 183.1l2.1 1.3"/>
<path d="M268.4 199.5l2.1 1.2M270.5 184.4v13.8M270.5 181.9l2.1 1.2M270.5 181.9l-2.1 1.2M270.5 198.2l2.1 1.3M270.5 198.2l-2.1 1.3M272.6 199.5l-2.1 1.2M272.6 183.1l-2.1 1.3M289.6 187.2l2.1 1.3M291.7 188.5v8.1l-7.1 4.1v2.4l-7 4.1M129.9 201.6v-2.5l7.1 4.1v2.5l7 4.1M132 200.3h.1"/>
<path d="M132 200.3l-2.1 1.3M144 209.8v-2.5l7.1 4.1v2.4l7.1 4.1M146.2 208.5h.1M146.2 208.5l-2.2 1.3M158.2 217.9v-2.4l7.1 4v2.5l7 4.1M160.3 216.7h.1M160.3 216.7l-2.1 1.2M187.9 216.3l2.1 1.2M190 201.2v13.8M190 217.5v13.9l-2.1 1.2M190 215l-2.1 1.3M190 215l2.1 1.3"/>
<path d="M192.1 216.3v8.1l-2.1 1.3-2.1-1.3v8.2M192.1 216.3l-2.1 1.2M270.5 200.7v8.1M275.4 206h.1M275.4 206l2.2 1.2M277.6 207.2v-2.4l-7.1 4M172.3 226.1v-2.5l7.1 4.1v2.4l7.1 4.1M174.4 224.9h.1M174.4 224.9l-2.1 1.2M187.9 232.6l-1.4-.8v2.4M188.6 232.2v.8l-2.1 1.2"/>
</g>
<text font-size="8" x="397.4" y="243.7">A</text>
<text font-size="4.9" x="332.8" y="260.8">Explosionado: Soporte Pistola</text>
<g font-size="4.7">
<text x="42.7" y="8.6">1</text>
<text x="92.1" y="8.6">2</text>
<text x="141.5" y="8.6">3</text>
<text x="190.9" y="8.6">4</text>
<text x="240.2" y="8.6">5</text>
<text x="289.6" y="8.6">6</text>
<text x="339" y="8.6">7</text>
<text x="388.4" y="8.6">8</text>
<text x="20.8" y="29.9">A</text>
<text x="219.5" y="25.8">39</text>
<text x="277.9" y="25.4">41</text>
<text x="411.3" y="29.9">A</text>
<text x="100.2" y="42.5">42</text>
<text x="168.2" y="42.5">37</text>
<text x="388.4" y="44.8">63</text>
<text x="21.3" y="77.8">B</text>
<text x="411.3" y="77.8">B</text>
<text x="70.1" y="82.6">64</text>
<text x="20.7" y="125.5">C</text>
<text x="410.7" y="125.6">C</text>
<text x="365.1" y="150.8">55</text>
<text x="21.3" y="173.4">D</text>
<text x="410.9" y="173.4">D</text>
<text x="328.8" y="189.5">40</text>
<text x="21.3" y="221.2">E</text>
<text x="411.3" y="221.2">E</text>
<text x="236.2" y="223.9">38</text>
<text x="150.3" y="233.8">65</text>
<text x="302.4" y="255.9">--</text>
<text x="21.3" y="269.1">F</text>
<text x="411.3" y="269.1">F</text>
<text x="42.8" y="290.6">1</text>
<text x="92.1" y="290.6">2</text>
<text x="141.5" y="290.6">3</text>
<text x="190.9" y="290.6">4</text>
<text x="240.3" y="290.6">5</text>
<text x="289.6" y="290.6">6</text>
<text x="339" y="290.6">7</text>
<text x="388.4" y="290.6">8</text>
</g>
<g font-size="3.9">
<text x="327.5" y="245.3">Diseño de Sistemas Mecatrónicos</text>
<text x="401.1" y="277.7">A3</text>
</g>
<g font-size="2.8">
<text x="281.2" y="276.2">MDF 3 de 3 mm de espesor</text>
<text x="281.2" y="279">Plástico ABS</text>
<text x="332.8" y="285.4">1:1</text>
</g>
<g font-size="2.7">
<text x="330.5" y="235">ESCUELA DE INGENIERIA MECATRÓNICA</text>
<text x="374.5" y="285.5">16</text>
<text x="382.5" y="285.5">19</text>
</g>
<g font-size="2">
<text x="391.8" y="235">REVISIÓN:</text>
<text x="322.8" y="241">CURSO:</text>
<text x="237.2" y="251.8">NOMBRE</text>
<text x="254.6" y="251.7">FIRMA</text>
<text x="268.9" y="251.9">FECHA</text>
<text x="277.9" y="251.9">ACABADO:</text>
<text x="223.1" y="255.9">DIBUJ.</text>
<text x="236.2" y="255.9">S. Mena</text>
<text x="266.2" y="255.9">02/06/2018</text>
<text x="322.8" y="252">DENOMINACIÓN</text>
<text x="223.3" y="260.1">VERIF.</text>
<text x="235.2" y="260.1">D. Aguilar</text>
<text x="266" y="260.3">02/06/2018</text>
<text x="278.5" y="262.2">REBARBAR Y</text>
<text x="223.3" y="264.2">APROB.</text>
<text x="223.3" y="268.6">FABR.</text>
<text x="236.4" y="264.2">J. Mora</text>
<text x="266.3" y="264.5">02/06/2018</text>
<text x="278.5" y="264.7">ROMPER ARISTAS</text>
<text x="278.5" y="267.2">VIVAS</text>
<text x="224.5" y="272.8">SI NO SE INDICA LO CONTRARIO:</text>
<text x="224.5" y="275.3">LAS COTAS SE EXPRESAN EN MM</text>
<text x="278.5" y="272.3">MATERIAL:</text>
<text x="323" y="273.4">DESIGNACIÓN:</text>
<text x="398" y="272.3">FORMATO</text>
<text x="224.5" y="277.8">ACABADO SUPERFICIAL:</text>
<text x="224.5" y="280.3">TOLERANCIAS:</text>
<text x="226.1" y="282.8">LINEAL:</text>
<text x="226.2" y="285.3">ANGULAR:</text>
<text x="278.5" y="285.3">PESO: gramos</text>
<text x="322.9" y="285.3">ESCALA:</text>
<text x="368.8" y="285.5">HOJA</text>
<text x="379.2" y="285.5">DE</text>
</g>
</svg>
